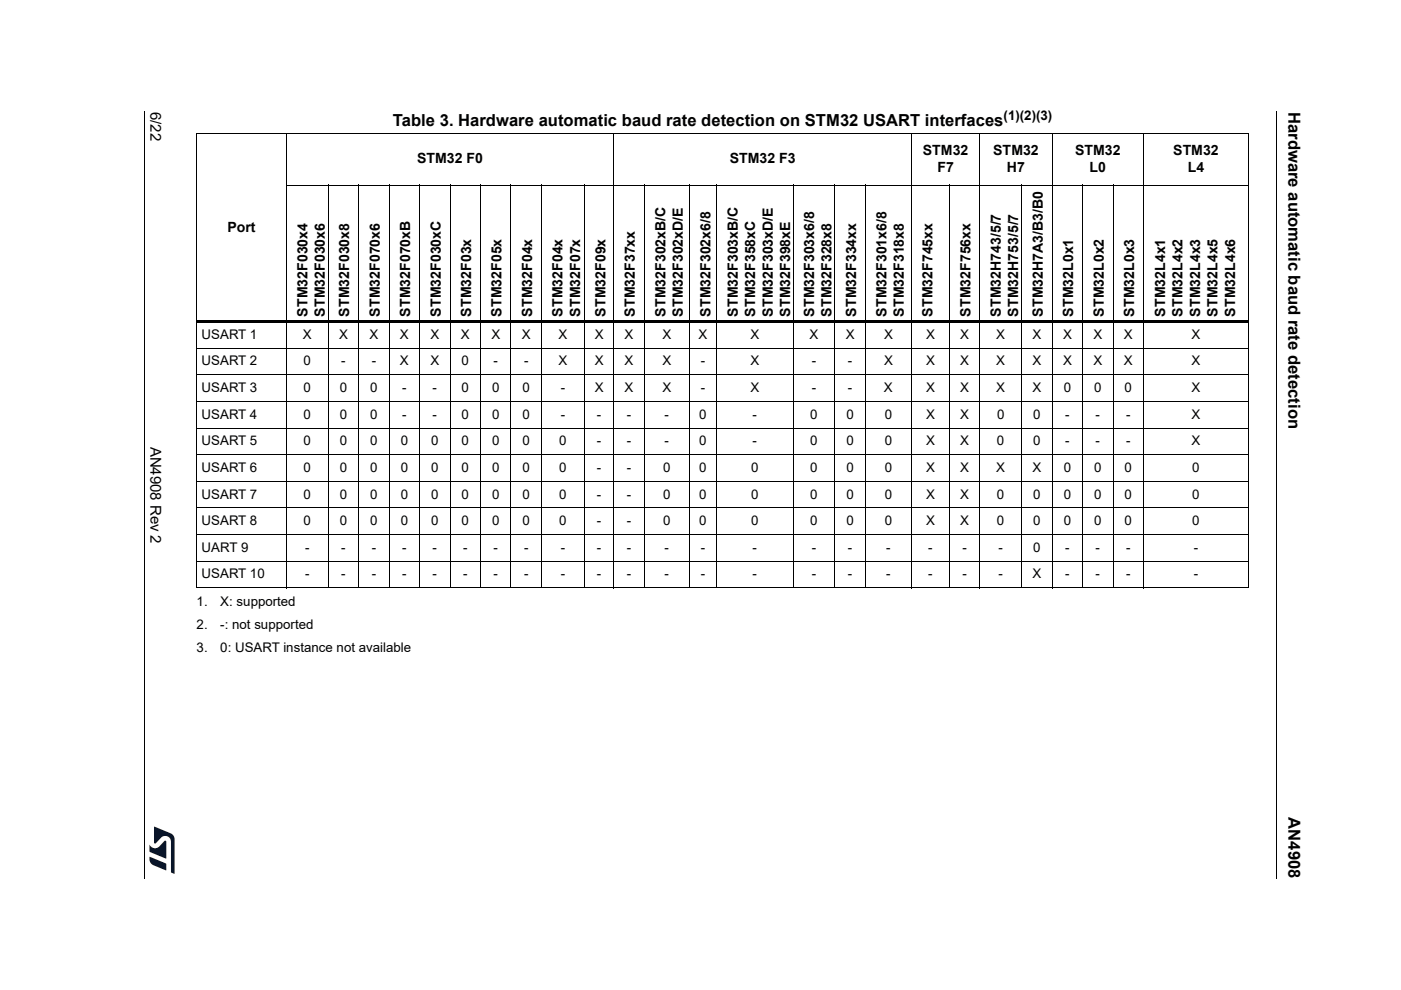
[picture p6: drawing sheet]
<svg xmlns="http://www.w3.org/2000/svg" width="297mm" height="210mm" viewBox="0 0 297 210" stroke-linecap="round" stroke-linejoin="round" font-family="sans-serif">
<path d="M30.6 23.6l.2 .1zM270.6 23.6l.2 .1z" fill="#000"/>
<path d="M30.7 23.7v162.6M270.7 23.7v162.6" fill="none" stroke="#000" stroke-width=".21"/>
<path d="M31.7 175.3h5.3v10h-5.3z" fill="#fff"/>
<g fill="#00183f">
<path d="M32.7 175.3l3.5 1.4a1.34 1.34 0 0 1 .8 1.2l-.1 7.4-.7-.4v-6.4a1.23 1.23 0 0 0-.7-1.2 1.23 1.23 0 0 0-1.3 .3l-1.1 1.2h-.4z"/>
<path d="M31.7 181.7l3.4 1.4 .2 1.4-2.8-1.1a1.51 1.51 0 0 1-.8-1.7z"/>
<path d="M31.7 179.1a1.3 1.3 0 0 0 2.1 .4l1-1.2h.4v3.7l-3.5-1.4z"/>
</g>
<g fill="none" stroke="#000" stroke-width=".21">
<path d="M41.6 28.3h223.2M41.7 28.4v96.1M60.6 39.3h204.2M60.7 28.2v96.5M69.6 39.2v85.5M76 39.2v85.5M82.5 39.2v85.5M89 39.2v85.5M95.4 39.2v85.5M101.9 39.2v85.5M108.3 39.2v85.5M114.8 39.2v85.5"/>
<path d="M123.9 39.2v85.5M130.2 28.2v96.5M136.6 39.2v85.5M146.2 39.2v85.5M152 39.2v85.5M168.1 39.2v85.5M177 39.2v85.5M183.5 39.2v85.5M193.3 28.2v96.5M201.3 39.2v85.5M207.7 28.2v96.5M216.6 39.2v85.5"/>
<path d="M223.1 28.2v96.5M229.5 39.2v85.5M236 39.2v85.5M242.5 28.2v96.5M264.7 28.4v96.1M41.6 73.8h223.2M41.6 79.5h223.2M41.6 85.1h223.2M41.6 90.8h223.2M41.6 96.4h223.2M41.6 102h223.2M41.6 107.7h223.2"/>
<path d="M41.6 113.3h223.2M41.6 119h223.2M41.6 124.6h223.2"/>
</g>
<path d="M41.6 67.9h223.2v.6h-223.2z" fill="#000"/>
<g font-size="3.5">
<text x="273.2" y="23.7" transform="rotate(90 273.2 23.7)">Hardware automatic baud rate detection</text>
<text x="83.3" y="26.8">Table 3. Hardware automatic baud rate detection on STM32 USART interfaces</text>
<text x="273.2" y="173.3" transform="rotate(90 273.2 173.3)">AN4908</text>
</g>
<g font-size="3.2">
<text x="31.9" y="23.7" transform="rotate(90 31.9 23.7)">6/22</text>
<text x="31.9" y="94.7" transform="rotate(90 31.9 94.7)">AN4908 Rev 2</text>
</g>
<g font-size="3">
<text x="88.4" y="34.6">STM32 F0</text>
<text x="154.7" y="34.6">STM32 F3</text>
<text x="195.7" y="32.8">STM32</text>
<text x="210.6" y="32.8">STM32</text>
<text x="227.9" y="32.8">STM32</text>
<text x="248.7" y="32.8">STM32</text>
<text x="198.8" y="36.5">F7</text>
<text x="213.5" y="36.5">H7</text>
<text x="231" y="36.5">L0</text>
<text x="251.8" y="36.5">L4</text>
<text x="48.2" y="49.1">Port</text>
<text x="65.2" y="67.1" transform="rotate(-90 65.2 67.1)">STM32F030x4</text>
<text x="68.9" y="67.1" transform="rotate(-90 68.9 67.1)">STM32F030x6</text>
<text x="74.1" y="67.1" transform="rotate(-90 74.1 67.1)">STM32F030x8</text>
<text x="80.5" y="67.1" transform="rotate(-90 80.5 67.1)">STM32F070x6</text>
<text x="87" y="67.1" transform="rotate(-90 87 67.1)">STM32F070xB</text>
<text x="93.4" y="67.1" transform="rotate(-90 93.4 67.1)">STM32F030xC</text>
<text x="99.9" y="67.1" transform="rotate(-90 99.9 67.1)">STM32F03x</text>
<text x="106.4" y="67.1" transform="rotate(-90 106.4 67.1)">STM32F05x</text>
<text x="112.8" y="67.1" transform="rotate(-90 112.8 67.1)">STM32F04x</text>
<text x="119.3" y="67.1" transform="rotate(-90 119.3 67.1)">STM32F04x</text>
<text x="123" y="67.1" transform="rotate(-90 123 67.1)">STM32F07x</text>
<text x="128.4" y="67.1" transform="rotate(-90 128.4 67.1)">STM32F09x</text>
<text x="134.6" y="67.1" transform="rotate(-90 134.6 67.1)">STM32F37xx</text>
<text x="141.1" y="67.1" transform="rotate(-90 141.1 67.1)">STM32F302xB/C</text>
<text x="144.8" y="67.1" transform="rotate(-90 144.8 67.1)">STM32F302xD/E</text>
<text x="150.6" y="67.1" transform="rotate(-90 150.6 67.1)">STM32F302x6/8</text>
<text x="156.4" y="67.1" transform="rotate(-90 156.4 67.1)">STM32F303xB/C</text>
<text x="160.1" y="67.1" transform="rotate(-90 160.1 67.1)">STM32F358xC</text>
<text x="163.8" y="67.1" transform="rotate(-90 163.8 67.1)">STM32F303xD/E</text>
<text x="167.5" y="67.1" transform="rotate(-90 167.5 67.1)">STM32F398xE</text>
<text x="172.6" y="67.1" transform="rotate(-90 172.6 67.1)">STM32F303x6/8</text>
<text x="176.3" y="67.1" transform="rotate(-90 176.3 67.1)">STM32F328x8</text>
<text x="181.5" y="67.1" transform="rotate(-90 181.5 67.1)">STM32F334xx</text>
<text x="188" y="67.1" transform="rotate(-90 188 67.1)">STM32F301x6/8</text>
<text x="191.7" y="67.1" transform="rotate(-90 191.7 67.1)">STM32F318x8</text>
<text x="197.7" y="67.1" transform="rotate(-90 197.7 67.1)">STM32F745xx</text>
<text x="205.7" y="67.1" transform="rotate(-90 205.7 67.1)">STM32F756xx</text>
<text x="212.2" y="67.1" transform="rotate(-90 212.2 67.1)">STM32H743/5/7</text>
<text x="215.9" y="67.1" transform="rotate(-90 215.9 67.1)">STM32H753/5/7</text>
<text x="221.1" y="67.1" transform="rotate(-90 221.1 67.1)">STM32H7A3/B3/B0</text>
<text x="227.6" y="67.1" transform="rotate(-90 227.6 67.1)">STM32L0x1</text>
<text x="234" y="67.1" transform="rotate(-90 234 67.1)">STM32L0x2</text>
<text x="240.5" y="67.1" transform="rotate(-90 240.5 67.1)">STM32L0x3</text>
<text x="247" y="67.1" transform="rotate(-90 247 67.1)">STM32L4x1</text>
<text x="250.7" y="67.1" transform="rotate(-90 250.7 67.1)">STM32L4x2</text>
<text x="254.4" y="67.1" transform="rotate(-90 254.4 67.1)">STM32L4x3</text>
<text x="258.1" y="67.1" transform="rotate(-90 258.1 67.1)">STM32L4x5</text>
<text x="261.8" y="67.1" transform="rotate(-90 261.8 67.1)">STM32L4x6</text>
</g>
<g font-size="2.8">
<text x="212.8" y="25.4">(1)(2)(3)</text>
<text x="42.8" y="71.8">USART 1</text>
<text x="64.2" y="71.8">X</text>
<text x="71.9" y="71.8">X</text>
<text x="78.3" y="71.8">X</text>
<text x="84.8" y="71.8">X</text>
<text x="91.2" y="71.8">X</text>
<text x="97.7" y="71.8">X</text>
<text x="104.2" y="71.8">X</text>
<text x="110.6" y="71.8">X</text>
<text x="118.4" y="71.8">X</text>
<text x="126.1" y="71.8">X</text>
<text x="132.4" y="71.8">X</text>
<text x="140.4" y="71.8">X</text>
<text x="148.1" y="71.8">X</text>
<text x="159.1" y="71.8">X</text>
<text x="171.6" y="71.8">X</text>
<text x="179.3" y="71.8">X</text>
<text x="187.4" y="71.8">X</text>
<text x="196.3" y="71.8">X</text>
<text x="203.6" y="71.8">X</text>
<text x="211.2" y="71.8">X</text>
<text x="218.9" y="71.8">X</text>
<text x="225.4" y="71.8">X</text>
<text x="231.8" y="71.8">X</text>
<text x="238.3" y="71.8">X</text>
<text x="252.6" y="71.8">X</text>
<text x="42.8" y="77.5">USART 2</text>
<text x="64.4" y="77.5">0</text>
<text x="72.4" y="77.5">-</text>
<text x="78.8" y="77.5">-</text>
<text x="84.8" y="77.5">X</text>
<text x="91.2" y="77.5">X</text>
<text x="97.9" y="77.5">0</text>
<text x="104.6" y="77.5">-</text>
<text x="111.1" y="77.5">-</text>
<text x="118.4" y="77.5">X</text>
<text x="126.1" y="77.5">X</text>
<text x="132.4" y="77.5">X</text>
<text x="140.4" y="77.5">X</text>
<text x="148.6" y="77.5">-</text>
<text x="159.1" y="77.5">X</text>
<text x="172.1" y="77.5">-</text>
<text x="179.8" y="77.5">-</text>
<text x="187.4" y="77.5">X</text>
<text x="196.3" y="77.5">X</text>
<text x="203.6" y="77.5">X</text>
<text x="211.2" y="77.5">X</text>
<text x="218.9" y="77.5">X</text>
<text x="225.4" y="77.5">X</text>
<text x="231.8" y="77.5">X</text>
<text x="238.3" y="77.5">X</text>
<text x="252.6" y="77.5">X</text>
<text x="42.8" y="83.1">USART 3</text>
<text x="64.4" y="83.1">0</text>
<text x="72" y="83.1">0</text>
<text x="78.5" y="83.1">0</text>
<text x="85.3" y="83.1">-</text>
<text x="91.7" y="83.1">-</text>
<text x="97.9" y="83.1">0</text>
<text x="104.3" y="83.1">0</text>
<text x="110.8" y="83.1">0</text>
<text x="118.9" y="83.1">-</text>
<text x="126.1" y="83.1">X</text>
<text x="132.4" y="83.1">X</text>
<text x="140.4" y="83.1">X</text>
<text x="148.6" y="83.1">-</text>
<text x="159.1" y="83.1">X</text>
<text x="172.1" y="83.1">-</text>
<text x="179.8" y="83.1">-</text>
<text x="187.4" y="83.1">X</text>
<text x="196.3" y="83.1">X</text>
<text x="203.6" y="83.1">X</text>
<text x="211.2" y="83.1">X</text>
<text x="218.9" y="83.1">X</text>
<text x="225.5" y="83.1">0</text>
<text x="232" y="83.1">0</text>
<text x="238.4" y="83.1">0</text>
<text x="252.6" y="83.1">X</text>
<text x="42.8" y="88.8">USART 4</text>
<text x="64.4" y="88.8">0</text>
<text x="72" y="88.8">0</text>
<text x="78.5" y="88.8">0</text>
<text x="85.3" y="88.8">-</text>
<text x="91.7" y="88.8">-</text>
<text x="97.9" y="88.8">0</text>
<text x="104.3" y="88.8">0</text>
<text x="110.8" y="88.8">0</text>
<text x="118.9" y="88.8">-</text>
<text x="126.5" y="88.8">-</text>
<text x="132.9" y="88.8">-</text>
<text x="140.9" y="88.8">-</text>
<text x="148.3" y="88.8">0</text>
<text x="159.6" y="88.8">-</text>
<text x="171.8" y="88.8">0</text>
<text x="179.5" y="88.8">0</text>
<text x="187.6" y="88.8">0</text>
<text x="196.3" y="88.8">X</text>
<text x="203.6" y="88.8">X</text>
<text x="211.4" y="88.8">0</text>
<text x="219.1" y="88.8">0</text>
<text x="225.8" y="88.8">-</text>
<text x="232.3" y="88.8">-</text>
<text x="238.8" y="88.8">-</text>
<text x="252.6" y="88.8">X</text>
<text x="42.8" y="94.4">USART 5</text>
<text x="64.4" y="94.4">0</text>
<text x="72" y="94.4">0</text>
<text x="78.5" y="94.4">0</text>
<text x="85" y="94.4">0</text>
<text x="91.4" y="94.4">0</text>
<text x="97.9" y="94.4">0</text>
<text x="104.3" y="94.4">0</text>
<text x="110.8" y="94.4">0</text>
<text x="118.6" y="94.4">0</text>
<text x="126.5" y="94.4">-</text>
<text x="132.9" y="94.4">-</text>
<text x="140.9" y="94.4">-</text>
<text x="148.3" y="94.4">0</text>
<text x="159.6" y="94.4">-</text>
<text x="171.8" y="94.4">0</text>
<text x="179.5" y="94.4">0</text>
<text x="187.6" y="94.4">0</text>
<text x="196.3" y="94.4">X</text>
<text x="203.6" y="94.4">X</text>
<text x="211.4" y="94.4">0</text>
<text x="219.1" y="94.4">0</text>
<text x="225.8" y="94.4">-</text>
<text x="232.3" y="94.4">-</text>
<text x="238.8" y="94.4">-</text>
<text x="252.6" y="94.4">X</text>
<text x="42.8" y="100.1">USART 6</text>
<text x="64.4" y="100.1">0</text>
<text x="72" y="100.1">0</text>
<text x="78.5" y="100.1">0</text>
<text x="85" y="100.1">0</text>
<text x="91.4" y="100.1">0</text>
<text x="97.9" y="100.1">0</text>
<text x="104.3" y="100.1">0</text>
<text x="110.8" y="100.1">0</text>
<text x="118.6" y="100.1">0</text>
<text x="126.5" y="100.1">-</text>
<text x="132.9" y="100.1">-</text>
<text x="140.6" y="100.1">0</text>
<text x="148.3" y="100.1">0</text>
<text x="159.2" y="100.1">0</text>
<text x="171.8" y="100.1">0</text>
<text x="179.5" y="100.1">0</text>
<text x="187.6" y="100.1">0</text>
<text x="196.3" y="100.1">X</text>
<text x="203.5" y="100.1">X</text>
<text x="211.2" y="100.1">X</text>
<text x="218.9" y="100.1">X</text>
<text x="225.5" y="100.1">0</text>
<text x="232" y="100.1">0</text>
<text x="238.4" y="100.1">0</text>
<text x="252.8" y="100.1">0</text>
<text x="42.8" y="105.7">USART 7</text>
<text x="64.4" y="105.7">0</text>
<text x="72" y="105.7">0</text>
<text x="78.5" y="105.7">0</text>
<text x="85" y="105.7">0</text>
<text x="91.4" y="105.7">0</text>
<text x="97.9" y="105.7">0</text>
<text x="104.3" y="105.7">0</text>
<text x="110.8" y="105.7">0</text>
<text x="118.6" y="105.7">0</text>
<text x="126.5" y="105.7">-</text>
<text x="132.9" y="105.7">-</text>
<text x="140.6" y="105.7">0</text>
<text x="148.3" y="105.7">0</text>
<text x="159.2" y="105.7">0</text>
<text x="171.8" y="105.7">0</text>
<text x="179.5" y="105.7">0</text>
<text x="187.6" y="105.7">0</text>
<text x="196.3" y="105.7">X</text>
<text x="203.5" y="105.7">X</text>
<text x="211.4" y="105.7">0</text>
<text x="219.1" y="105.7">0</text>
<text x="225.5" y="105.7">0</text>
<text x="232" y="105.7">0</text>
<text x="238.4" y="105.7">0</text>
<text x="252.8" y="105.7">0</text>
<text x="42.8" y="111.3">USART 8</text>
<text x="64.4" y="111.3">0</text>
<text x="72" y="111.3">0</text>
<text x="78.5" y="111.3">0</text>
<text x="85" y="111.3">0</text>
<text x="91.4" y="111.3">0</text>
<text x="97.9" y="111.3">0</text>
<text x="104.3" y="111.3">0</text>
<text x="110.8" y="111.3">0</text>
<text x="118.6" y="111.3">0</text>
<text x="126.5" y="111.3">-</text>
<text x="132.9" y="111.3">-</text>
<text x="140.6" y="111.3">0</text>
<text x="148.3" y="111.3">0</text>
<text x="159.2" y="111.3">0</text>
<text x="171.8" y="111.3">0</text>
<text x="179.5" y="111.3">0</text>
<text x="187.6" y="111.3">0</text>
<text x="196.3" y="111.3">X</text>
<text x="203.5" y="111.3">X</text>
<text x="211.4" y="111.3">0</text>
<text x="219.1" y="111.3">0</text>
<text x="225.5" y="111.3">0</text>
<text x="232" y="111.3">0</text>
<text x="238.4" y="111.3">0</text>
<text x="252.8" y="111.3">0</text>
<text x="42.8" y="117">UART 9</text>
<text x="64.7" y="117">-</text>
<text x="72.4" y="117">-</text>
<text x="78.8" y="117">-</text>
<text x="85.3" y="117">-</text>
<text x="91.7" y="117">-</text>
<text x="98.2" y="117">-</text>
<text x="104.6" y="117">-</text>
<text x="111.1" y="117">-</text>
<text x="118.9" y="117">-</text>
<text x="126.6" y="117">-</text>
<text x="132.9" y="117">-</text>
<text x="140.9" y="117">-</text>
<text x="148.6" y="117">-</text>
<text x="159.6" y="117">-</text>
<text x="172.1" y="117">-</text>
<text x="179.8" y="117">-</text>
<text x="187.9" y="117">-</text>
<text x="196.8" y="117">-</text>
<text x="204" y="117">-</text>
<text x="211.7" y="117">-</text>
<text x="219.1" y="117">0</text>
<text x="225.8" y="117">-</text>
<text x="232.3" y="117">-</text>
<text x="238.8" y="117">-</text>
<text x="253.1" y="117">-</text>
<text x="42.8" y="122.6">USART 10</text>
<text x="64.7" y="122.6">-</text>
<text x="72.4" y="122.6">-</text>
<text x="78.8" y="122.6">-</text>
<text x="85.3" y="122.6">-</text>
<text x="91.7" y="122.6">-</text>
<text x="98.2" y="122.6">-</text>
<text x="104.6" y="122.6">-</text>
<text x="111.1" y="122.6">-</text>
<text x="118.9" y="122.6">-</text>
<text x="126.6" y="122.6">-</text>
<text x="132.9" y="122.6">-</text>
<text x="140.9" y="122.6">-</text>
<text x="148.6" y="122.6">-</text>
<text x="159.6" y="122.6">-</text>
<text x="172.1" y="122.6">-</text>
<text x="179.8" y="122.6">-</text>
<text x="187.9" y="122.6">-</text>
<text x="196.8" y="122.6">-</text>
<text x="204" y="122.6">-</text>
<text x="211.7" y="122.6">-</text>
<text x="218.9" y="122.6">X</text>
<text x="225.8" y="122.6">-</text>
<text x="232.3" y="122.6">-</text>
<text x="238.8" y="122.6">-</text>
<text x="253.1" y="122.6">-</text>
<text x="41.7" y="128.5">1.</text>
<text x="46.7" y="128.5">X: supported</text>
<text x="41.7" y="133.3">2.</text>
<text x="46.7" y="133.3">-: not supported</text>
<text x="41.7" y="138.2">3.</text>
<text x="46.7" y="138.2">0: USART instance not available</text>
</g>
</svg>
